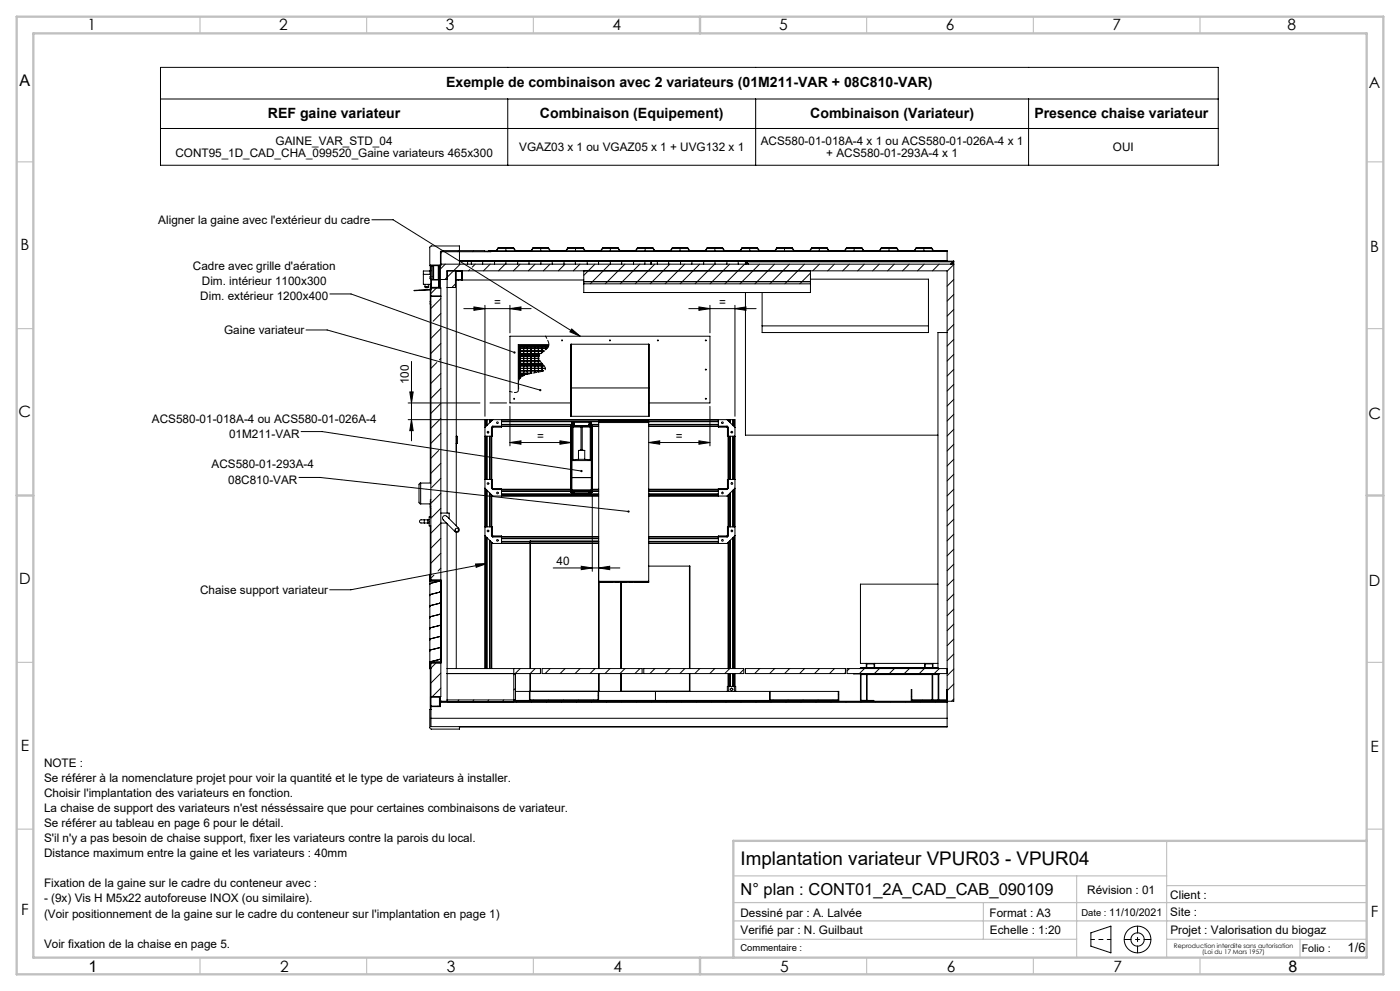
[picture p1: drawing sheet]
<svg xmlns="http://www.w3.org/2000/svg" width="420mm" height="297mm" viewBox="0 0 420 297" stroke-linecap="round" stroke-linejoin="round" font-family="sans-serif">
<g fill="none" stroke="#000" stroke-width=".3">
<path d="M48.1 20.2h317.4v29.3h-317.4zM48.1 29.7h317.4M48.1 38.5h317.4M152.3 29.7v19.8M226.7 29.7v19.8M308.6 29.7v19.8M111.6 65.9h6.3l56.1 34.9M129.1 79.6v1.6M129.3 79.6v94.5M129.3 79.6v4.2M129.8 79.6v4.2M130.1 79.6v4.2"/>
<path d="M131.5 79.6v4.2M131.8 79.6v6.7M132.1 79.3l-3 .1 .1 1.8M132.1 79.2h154M132.3 75.9l-.2 .2M133.6 79.2l-1.5 1.4M137.6 75.1l-.3 .3M137.8 75.1v-1.4l-8.6 .1-.3 .4v5.4h3.3l.2-4.2h14.9v-.1M137.8 78.3h148.3M137.8 78.2h146.3M137.8 75.4v3.8M138.1 79.2l-4.6 4.6"/>
<path d="M140.3 78.3v.9M141.4 78.3v.9M142.1 75.1l-.3 .3M142.6 79.2l-.9 .9M144.8 78.3v.9M146.5 75.3l-.2 .1M146.5 75.2h2.3l.6-.9h4.7l.6 .9h4.6l.6-.9h4.6l.6 .9h4.6l.6-.9h4.7l.6 .9h4.6l.6-.9h4.6l.6 .9h4.6l.6-.9h4.7l.6 .9h4.6l.6-.9h4.6l.6 .9h4.6l.6-.9h4.7l.6 .9h4.6l.6-.9h4.6l.6 .9h4.6l.6-.9h4.7l.6 .9h4.6l.6-.9h4.6l.6 .9h4.6l.6-.9h4.7l.6 .9h4.6l.6-.9h4.6l.6 .9h4.6l.6-.9h4.7l.6 .9 4 .1M146.5 75.2v.1M146.6 75.2h-.1M147 79.2l-2 2M147.3 75.4h136.8M148.4 78.3v.9"/>
<path d="M149.5 74.4h4.5l.6 .9h-5.7zM151.5 79.2l-2 2M151.8 74.4v.9M151.8 78.3v.9M151.9 74.3l-.1 .1M155.3 78.3v.9M155.5 75.2l-.1 .1M156 79.2l-2 2M158.7 78.3v.9M159.9 74.4h4.6l.6 .9h-5.8zM160.5 79.2l-2 2M160.9 74.3l-.1 .1"/>
<path d="M162.2 74.4v.9M162.3 78.3v.9M164.9 74.8l-.1 .1M165 79.2l-2 2M165.7 78.3v.9M169 75.2l-.1 .1M169.2 78.3v.9M169.5 79.2l-2 2M170.4 74.4h4.5l.6 .9h-5.7zM172.6 78.3v.9M172.7 74.4v.9M174 79.2l-2 2"/>
<path d="M174.4 74.3l-.1 .1M176.2 78.3v.9M178 75.2l-.1 .1M178.5 79.2l-3.4 3.3M179.6 78.3v.9M180.8 74.4h4.6l.6 .9h-5.8zM183 79.2l-5.9 5.9M183.1 78.3v.9M183.1 74.4v.9M183.4 74.3l-.1 .1M186.5 78.3v.9M187 75.2l-.1 .1"/>
<path d="M187.5 79.2l-5.9 5.9M190.1 78.3v.9M191.3 74.4h4.5l.6 .9h-5.7zM192 79.2l-5.9 5.9M192.4 74.3l-.1 .1M193.5 78.3v.9M193.6 74.4v.9M195.3 78.3v.9M196.3 74.8l-.1 .1M196.4 79.2l-5.9 5.9M197.2 78.3v.9M198.8 75.2v.1"/>
<path d="M200.4 75.2l-.1 .1M200.6 78.3v.9M200.9 79.2l-5.9 5.9M201.7 74.4h4.6l.6 .9h-5.8zM204 74.4v.9M204.2 78.3v.9M205.4 79.2l-5.9 5.9M205.8 74.3l-.1 .1M207.6 78.3v.9M209.4 75.2l-.1 .1M209.9 79.2l-5.9 5.9M211.1 78.3v.9"/>
<path d="M212.2 74.4h4.5l.6 .9h-5.7zM214.4 79.2l-5.9 5.9M214.5 74.4v.9M214.5 78.3v.9M214.8 74.3l-.1 .1M218.1 78.3v.9M218.4 75.2l-.1 .1M218.9 79.2l-5.9 5.9M221.5 78.3v.9M222.6 74.4h4.6l.6 .9h-5.8zM223.4 79.2l-5.9 5.9M223.6 78.3l.2 .2"/>
<path d="M223.6 78.3v.9M223.8 74.3l-.1 .1M223.8 78.5l.7 .7M223.8 78.5h62.1M223.8 78.5v.7M224.9 74.4v.9M227.7 74.9l-.1 .1M227.9 79.2l-5.9 5.9M231.9 75.2l-.1 .1M232.4 79.2l-5.9 5.9M233.1 74.4h4.5l.6 .9h-5.7zM235.4 74.4v.9"/>
<path d="M236.9 79.2l-5.9 5.9M237.3 74.3l-.1 .1M240.9 75.2l-.1 .1M241.3 79.2l-5.9 5.9M243.5 74.4h4.6l.6 .9h-5.8zM245.8 74.4v.9M245.8 79.2l-2 2M246.2 74.3l-.1 .1M249.8 75.2l-.1 .1M250.3 79.2l-2 2M251 75.2v.1M254 74.4h4.5l.6 .9h-5.7z"/>
<path d="M254.8 79.2l-2 2M255.2 74.3l-.1 .1M256.3 74.4v.9M259 74.9v.1M259.3 79.2l-2 2M263.3 75.2l-.1 .1M263.8 79.2l-2 2M264.4 74.4h4.6l.6 .9h-5.8zM266.7 74.4v.9M268.3 79.2l-2 2M268.7 74.3l-.1 .1M272.3 75.2l-.1 .1"/>
<path d="M272.8 79.2l-2 2M274.9 74.4h4.5l.6 .9h-5.7zM277.2 74.4v.9M277.3 79.2l-2 2M277.7 74.3l-.1 .1M281.3 75.2l-.1 .1M281.8 79.2l-2 2M284.1 75.3l-151.2-.2-.8 .4v10.8M284.1 78.2v.1M284.1 75.3v.1M284.1 75.4v2.8M285.9 78.5l-.7 .7"/>
<path d="M285.9 78.5v.7M286.1 79.3l-2 2M286.1 78.3l-.2 .2M286.1 78.3v131.9h-132M91.8 98.9h6.4l63.9 18M99 88.1h6.3l49 17.5M125.8 86.9l-.1 .2M127.5 86l.3 .2h.5l.2-.2M127.5 86h1M127.5 85.2v.8M128.5 85.2v.8M129 81.2v1h-2"/>
<path d="M129.1 85.2v1.6M129.1 86.9v3.4M129.1 91.1v53.7M129.2 90.2l-.2 .9 .3 .1M129.2 86.9h.1M129.2 86.9l.1 3.6M129.2 85.2v1.6M129.2 91.2v53.6M129.3 82.9h-.3v.6h.3M129.3 86.3h3v122.5h-3.1M129.3 83.8h2.5v2.5M129.3 86.8l-5 .2 4.9-.1"/>
<path d="M129.3 88.8h3M129.3 81.2h-2.3v4h2.3M129.4 83.9h2.2v2.2h-2.2zM130.1 82.7l-.3 .2M131.1 86.1l-1.8 1.9M131.8 85.5l-.2 .1M132.1 83.8h2M132.3 89.5l-3 3M132.3 94l-2.3 2.3M132.3 98.5l-3 3M136.6 81.2v5h-2.5M136.6 83.9h38.5"/>
<path d="M136.6 81.3h1.9v2.5h-1.9M136.6 85.1l-1 1.1M136.9 81.3v2.5M136.9 83.9v73.7M138.6 81.2v2.7M139.1 92.5h20.2M140.9 80.8l-.3 .4M142.2 92l3.3 .5-3.3 .5zM145.5 91.5v33.3M153 91.5v8.3M153 92.5l3.3-.5v1zM171.5 98.6l2.5 2.2-3-1.3z"/>
<path d="M175.1 81.2v6.5h68v-6.5M175.1 84.4h68M175.1 85.1h68M206.6 92.5h20.2M209.7 92l3.3 .5-3.3 .5zM213 91.5v8.3M220.5 92.5l3.3-.5v1zM220.5 91.5v33.3M223.6 87.7v42.7h57.8M228.6 97.7h49.9M243.1 81.9l-3.2 3.2M243.1 83.7h35.4v16h-49.9v-12"/>
<path d="M284.1 99.7h-2.7v100.7M286.1 88.3l-2 2M286.1 92.7l-2 2M286.1 83.8l-2 2M286.1 97.2l-2 2M122.9 117.5h1.1l-.6 3.3zM123.4 108.3v23.8M131 108.7l-1.7 1.7M132.3 102.9l-3 3M132.3 111.9l-3 3M132.3 107.4l-.5 .4M132.3 116.4l-3 3"/>
<path d="M155.8 112.6h1.1M155.8 112.6h1.2M155.8 113.4h.1M155.8 113.3h.2M155.8 107.4h5.9M155.8 107.4h5.8M155.8 108.9h6.8M155.8 109.6l7.4 .1M155.8 110.4h7.8M155.8 111.1h7.3M155.8 108.2h6.2M155.8 106.7h5.9"/>
<path d="M155.8 106.7h6M155.8 111.9h3.6M155.8 111.9h3.7M155.8 106h6.5M155.8 105.9h6.6M155.8 105.2h7.4M155.8 105.2h7.5M155.8 104.4h8.3M155.8 103.7h8.8M155.8 103.6v10M155.8 112.2h2.2M155.8 112h3.3"/>
<path d="M155.8 109.4h7.2M155.8 109.2h7M155.8 106.4h6.1M155.8 103.6h8.8M155.8 103.9h8.7M155.8 112.4h1.6M155.8 106.9h5.9M155.8 104.1h8.6M156 112.6h.1M156 111.9h.1M156 105.9h.1M156 103.6v9.7"/>
<path d="M156 113.3h.1M156 111.1h.1M156 110.4h.1M156 107.4h.1M156 109.7h.1M156 104.5h.1M156 103.7h.1M156 106.7h.1M156 108.2h.1M156 108.9h.1M156 105.2h.1M157.1 106.7h.1"/>
<path d="M157.1 110.4h.1M157.1 111.1h.1M157.1 111.9h.1M157.1 108.9h.1M157.1 107.4h.1M157.1 105.9h.1M157.1 105.2h.1M157.1 103.7h.1M157.1 103.6v9M157.1 108.2h.1M157.1 109.7h.1M157.1 105.9v.1"/>
<path d="M157.1 104.5h.1M157.1 106h.1M157.1 103.6v8.9M158.2 111.9h.1M158.2 105.2h.1M158.2 105.9h.1M158.2 103.7h.1M158.2 103.6v8.6M158.2 109.7h.1M158.2 108.9h.1M158.2 111.1h.1M158.2 110.4h.1"/>
<path d="M158.2 108.2h.1M158.2 106.7h.1M158.2 107.4h.1M158.2 104.5h.1M158.2 105.9v.1M158.2 109.6v.1M158.2 104.4v.1M159.3 111.9h.1M159.3 103.7h.1M159.3 103.6v8.3M159.3 106.7h.1M159.3 105.9h.1"/>
<path d="M159.3 107.4h.1M159.3 108.2h.1M159.3 108.9h.1M159.3 109.7h.1M159.3 110.4h.1M159.3 111.1h.1M159.3 104.5h.1M159.3 105.2h.1M160.4 106.7h.1M160.4 109.6v.1M160.4 110.4h.1M160.4 107.4h.1"/>
<path d="M160.4 105.9h.1M160.4 105.2h.1M160.4 104.4v.1M160.4 103.7h.1M160.4 103.6v8.1M160.4 105.9v.1M160.4 111.1v.1M160.4 108.9h.1M160.4 108.2h.1M160.4 104.5h.1M160.4 109.6h.1M160.4 111.1h.1"/>
<path d="M161.5 107.4h.1M161.5 106h.1M161.5 105.9h.1M161.5 105.2h.1M161.5 103.7h.1M161.5 103.6v7.9M161.5 108.9h.1M161.5 109.7h.1M161.5 110.4h.1M161.5 111.1h.1M161.5 108.2h.1M161.5 106.7h.1"/>
<path d="M161.5 104.5h.1M161.5 105.9v.1M161.5 109.6v.1M162.6 105.2h.1M162.6 104.5h.1M162.6 103.7h.1M162.6 103.6v2.1M162.6 108.9v2.4M162.6 109.7h.1M162.6 108.9h.1M162.6 110.4h.1M162.6 111.1h.1"/>
<path d="M162.6 109.6v.1M162.6 109v2.3M163.7 103.7h.1M163.7 103.6v1.2M163.7 104.5h.1M164.6 103.6h-8.8v10M164.7 103.3h-9.2v13.8M171.3 116.3v-13.1h23.4v13.1M171.3 116.3h23.4M171.3 116.3v8.5h23.4v-8.5M171.4 103.2v21.6M194.6 103.2v21.6"/>
<path d="M286.1 101.7l-2 2M286.1 106.2l-2 2M286.1 115.2l-2 2M286.1 119.7l-2 2M286.1 110.7l-2 2M90.3 129.3h6.4l77.7 11.9M122.4 120.8h21.6M123.4 125.8l.6 3.3h-1.1zM131.6 135l-2.3 2.4M132.3 120.9l-3 3M132.3 125.4l-3 3M132.3 138.9l-3 3"/>
<path d="M132.3 129.9l-3 3M136.9 130.7h.1M136.9 135.2h.1M136.9 133h.1M136.9 130.8h.3v2.1h-.3M145.6 128l-.1-2.2v74.6M145.6 130.7v13M146 125.8h.1M146 125.8h-23.6M146 125.8v1.8M146 130.7v13M146.1 125.8h.8"/>
<path d="M146.1 125.8v1.7M146.1 130.7v13M146.9 125.8h.1M146.9 125.8v.9M146.9 130.7v13M147 120.8h5M147 125.8h.4M147 125.8v.8M147 130.7v13M147.4 128.1h.1M147.4 125.8h.1M147.4 125.8v.4"/>
<path d="M147.4 128.1v18.2M147.5 125.8v.1M147.5 125.8h70.9M147.5 128.1h.2M147.5 125.9v.2M147.5 128v.1M147.5 130.7v13M147.5 125.9h.2M147.7 128.1v2.6h-2.2M147.7 127.8h.1M147.8 127.7v.1M147.8 128l-.1 .1"/>
<path d="M147.8 127.8v.2M147.8 127.7h23.5M147.8 125.8l-2.3 2.3M150.5 125.8v2.2h-2.7M150.5 127.8h20.8M150.5 126.3h65M150.5 126.4h29.1M150.5 127.2h21M150.5 125.9h65M150.5 127.3h21M153 132.6l3.3-.5v1zM153 121.8v11.8"/>
<path d="M153 132.6h18.3M168 132.1l3.3 .5-3.3 .5zM171.3 120.8h-18.3v-20h60v20h-18.3M171.3 127.7h.1M171.3 127.7v19.8M171.3 127.7h6.4M171.3 127.7l.1 .1M171.4 127.8l.2 .2M171.4 127.8h6.2M171.4 127.8v19.7M171.5 127.7v-1.2h5.9v1.2M171.5 127.5h.1"/>
<path d="M171.6 138h5.8M171.6 138v8.8M171.6 128h.3M171.6 137.8v.2M171.6 137.8h.3M171.6 128v9.8M171.6 126.5v1.2M171.7 127.3h.6M171.7 127.2h.6M171.9 128v9.8M171.9 128h2.4M171.9 126.7h.2l.1 .4a.32 .32 0 0 1 .1 .5 .32 .32 0 0 1-.5 0 .32 .32 0 0 1 .1-.5z"/>
<path d="M173.5 135h1.9M173.5 135v2.7M173.5 137.7l-1.6 .1M173.5 137.7h1.9M174.3 134.8l-.8 .2M174.3 134.8h.4M174.3 128v6.8M174.7 134.8l.7 .2M174.7 128v6.8M175.4 137.7l1.7 .1M175.4 135v2.7M176.6 127.3h.6"/>
<path d="M176.6 127.2h.6M176.8 126.7h.2l.1 .4a.32 .32 0 0 1 .1 .5 .32 .32 0 0 1-.5 0 .32 .32 0 0 1 .1-.5zM177.1 128v9.8M177.1 137.8h.3M177.3 126.5v1.2M177.3 127.5h.1M177.4 128h-3.1M177.4 137.8v.2M177.4 128v9.8M177.4 138v8.8M177.4 127.2h2.2M177.4 127.3h2.2"/>
<path d="M177.6 127.8l-.2 .2M177.6 127.8v19.7M177.7 127.7l-.1 .1M177.7 127.7v19.8M177.7 127.8h1.9M177.7 127.7h.1M177.7 127.7h1.9M179.6 126.6h15M194.6 132.6h18.4M194.6 132.6l3.3-.5v1zM194.6 127.8h20.9M194.6 127.7h23.5"/>
<path d="M194.6 126.4h20.9M194.6 127.2h20.9M194.6 127.3h20.9M209.7 132.1l3.3 .5-3.3 .5zM213 121.8v11.8M215.5 125.8v2.2h2.6M218.1 128l.1 .1M218.1 127.7v.1M218.1 127.8h.1M218.1 125.8l2.4 2.3M218.1 127.8v.2M218.2 128.1v2.6h2.3"/>
<path d="M218.2 128.1h.2M218.2 125.9h.2M218.4 128.1h.1M218.4 125.8h.1M218.4 125.8v.1M218.4 125.9v.2M218.4 128v.1M218.4 130.7v13M218.5 125.8h.5M218.5 125.8v.4M218.5 128.1v18.2M219 125.8h.1"/>
<path d="M219 125.8v.8M219 130.7v13M219.1 125.8h.8M219.1 125.8v.9M219.1 130.7v13M219.9 125.8h.1M219.9 125.8v1.7M219.9 130.7v13M220 125.8h.4M220 125.8v1.8M220 130.7v13M220.4 125.8l.1 74.6"/>
<path d="M220.4 125.8v2.2M220.4 130.7v13M286.1 128.7l-2 2M286.1 133.2l-2 2M286.1 124.2l-2 2M286.1 137.6l-2 2M89.7 143.1h6.3l92.6 10.2M126.2 144.8l-.5 .5v5.3l.5 .4M126.2 151h2.9M126.2 144.8v6.2M126.2 144.8h3.1M127.3 155.8h-.4a.62 .62 0 0 0-.9 0 .62 .62 0 0 0 0 .9 .62 .62 0 0 0 .9 0h.4"/>
<path d="M127.3 155.8v.9M127.3 155.8h1.5M127.3 156.7h1.5M128.3 155.8v.9M129.1 157.6v14.5M129.1 151.8h.2M129.1 150.3h.2M129.1 152.3h.2M129.2 152.3v2.6M129.2 157.6v14.5M129.3 154.9h-.1M129.3 154.9h-.5v2.7h.5"/>
<path d="M129.3 149.8h-.2v5.1M132.3 147.8l-3 3M132.3 152.3l-3 3M132.3 143.4l-2.8 2.7M132.3 156.8l-3 3M132.3 156.8h1.6M132.3 153.8h2.5v1.7M133 154.7l.4-.2 .5 .2 3.7 3.6a.75 .75 0 0 1 0 1 .75 .75 0 0 1-1.1 0l-3.6-3.6-.1-.6zM134.1 153.8v-72.6h150v129.1M134.1 157v53.3M136.9 159.5v40.9M145.5 143.7h2.2v2.6"/>
<path d="M145.5 157.9h2.2v2.6M145.5 146.3l2.3 2.4M145.6 146.4v11.5M146 146.8v11.1M146.1 146.9v11M146.9 147.7v10.2M147 147.8v10.1M147.4 146.3h.1M147.4 148.3v12.2M147.5 148.6v.1M147.5 148.7h32.1M147.5 146.3h.2"/>
<path d="M147.5 146.3v.1M147.5 148.4v.2M147.5 148.7v9.2M147.5 148.6h.2M147.7 146.3l.1 .1M147.7 146.6h.1M147.8 146.6v.1M147.8 146.4h2.7v2.3M147.8 146.7h23.5M147.8 146.4v.2M150.5 148h29.1M150.5 146.6h20.8"/>
<path d="M150.5 147.2h20.8M150.5 148.1h29.1M150.5 148.6h29.1M150.5 147.1h20.8M171.3 147.5h6.4M171.3 147.5h.1M171.4 147.5h-.1M171.5 147.5v.5M171.6 147.1v.2M171.6 147.3l-.2 .2M171.6 147.1h5.8M171.6 147.3h5.8"/>
<path d="M171.6 143.1h5.8M171.6 146.8v.3M171.6 146.8h5.8M171.6 143.1h.1M171.6 147.5v.5M171.8 148l.2-.5 .3 .5M176.7 148l.2-.5 .3 .5M177.3 147.5v.5M177.4 143.1h.1M177.4 146.8v.3M177.4 147.1v.2M177.4 147.3l.2 .2"/>
<path d="M177.4 147.5v.5M177.6 147.5h.1M177.7 147.5h.1M177.7 148.5v22.7M177.7 146.7h1.9M177.7 146.6h1.9M177.7 147.2h1.9M177.7 147.1h1.9M194.6 148h20.9M194.6 146.7h23.5M194.6 148.7h23.8M194.6 146.6h20.9"/>
<path d="M194.6 147.2h20.9M194.6 148.1h20.9M194.6 148.6h20.9M194.6 147.1h20.9M218.1 146.6v.1M218.1 146.4h-2.6v2.3M218.1 146.4v.2M218.1 146.6h.1M218.2 146.3l-.1 .1M218.2 146.3h.2M218.2 148.6h.2M218.4 146.3h.1"/>
<path d="M218.4 148.6v.1M218.4 146.3v.1M218.4 148.4v.2M218.4 148.7v9.2M218.5 148.3v12.2M219 147.8v10.1M219.1 147.7v10.2M219.9 146.9v11M220 146.8v11.1M220.4 146.4v11.5M220.5 157.9h-2.3v2.6M220.5 143.7h-2.3v2.6"/>
<path d="M220.5 146.3l-2.4 2.4M286.1 142.1l-2 2M286.1 146.6l-2 2M286.1 155.6l-2 2M286.1 151.1l-2 2M128.9 178.5h.1M128.9 175.2h.1M129 174.1h3.3M129 173.5v.1M129.3 172.2h-.3v1.9h3.3v24.4l-3.3-.1M129.3 172.1h-.3v28.3h.3M129.3 173.8h3"/>
<path d="M130.2 172.4l-.9 .9M131.9 174.1h.1M131.9 177.4v.1M131.9 177.4h.1M131.9 177.5l-3 .7 3-.7M131.9 174.1l-3 .8 3-.7M131.9 174.1v.1M132.3 161.3l-3 3M132.3 165.8l-3 3M132.3 170.3l-.9 .8M142.7 169l3.3-.1-3.1 1.1zM145.5 160.5l2.3 2.4"/>
<path d="M145.6 160.6v39.8M146 161v39.4M146 168.9l-40.8 7.9h-6.3M146.1 161.1v39.3M146.9 161.9v38.5M147 162v38.4M147.4 160.5h.1M147.4 162.5v37.9M147.4 160.5l.2 .2M147.5 160.5l.1 .2M147.5 162.8v.1M147.5 162.9h11.5"/>
<path d="M147.5 160.5h.2M147.5 160.5v.1M147.5 162.6v.2M147.5 162.9v37.5M147.5 162.8h.2M147.7 160.5l.1 .1M147.7 160.8h.1M147.8 160.8v.1M147.8 160.6h2.7v2.3M147.8 160.6v.2M147.8 160.9h31.8M150.5 160.8h29.1"/>
<path d="M150.5 161.4h29.1M150.5 162.2h8.5M150.5 161.3h29.1M150.5 162.3h8.5M150.5 162.8h8.5M159.1 162.9h20.5M159.1 162.2h20.5M159.1 162.2v38.2M159.1 162.3h20.5M159.1 162.8h20.5M166 170.2h20M174.4 169.7l3.3 .5-3.3 .5z"/>
<path d="M179.6 162.2v38.2M179.6 170.2l3.3-.5v1zM179.6 162.2h-20.6v38.2M179.6 174.2h15M179.7 174.5v25.9M180.9 174.4l2.8 .1M180.9 174.4l-1.3 .1v-48.3h15v48.3l-1.3-.1M183.7 174.4h-2.8M183.7 174.4v.1M183.7 174.4l1 .1h-1M184.7 174.4h.6M186.2 174.5v25.9"/>
<path d="M186.3 174.5h1.6M186.3 174.4h1.6M186.3 174.4h-1l1 .1M186.3 174.4v.1M186.4 174.5v25.9M187.9 174.4v.1M187.9 174.4l1 .1h-1M188.9 174.4h.6M190.5 174.4h2.8M190.5 174.4h-1l1 .1M190.5 174.4v.1M193.3 174.4l-2.8 .1"/>
<path d="M194.6 160.9h23.5M194.6 162.9h23.8M194.6 160.8h20.9M194.6 161.4h20.9M194.6 162.2h20.9M194.6 169.7h12.4v30.7M194.6 161.3h20.9M194.6 162.3h20.9M194.6 162.8h20.9M206.8 169.7v30.7M218.1 160.8v.1M218.1 160.6h-2.6v2.3"/>
<path d="M218.1 160.6v.2M218.1 160.8h.1M218.2 160.5l-.1 .1M218.2 160.5h.2M218.2 162.8h.2M218.3 160.8h-.2M218.3 160.8l-.2 .1M218.4 160.5v.2M218.4 160.5h.1M218.4 162.8v.1M218.4 160.5v.1M218.4 162.6v.2"/>
<path d="M218.4 162.9v37.5M218.5 162.5v37.9M218.5 160.5l-.1 .2M219 162l-.1 38.4-1.5 1.5M219.1 161.9v38.5M219.9 161.1v39.3M220 161v39.4M220.4 160.6v39.8M220.5 160.5l-2.4 2.4M281.4 175.1h-23.3v23.7h23.3M286.1 160.1l-2 2M286.1 164.6l-2 2"/>
<path d="M286.1 169.1l-2 2M286.1 173.6l-2 2M286.1 178.1l-2 2M128.9 195.1h.1M128.9 181.5l3-.7-3 .7M128.9 191.8h.1M128.9 198.7h.1M128.9 188.5h.1M128.9 185.2h.1M128.9 181.8h.1M128.9 191.6h.1M129 198.8h.1"/>
<path d="M129 199h.1M129 198.9h.1M129 198.5v1.9M129 191.5h.1M129.3 198.5v10.3M129.3 198.8h3M130.4 181.2h-.1M130.6 194.4h.1M130.7 198.8l-1.4 1.4M131.1 198.4l-.1 .1M131.9 197.6h.1M131.9 184.1h.1"/>
<path d="M131.9 190.8l-3 .7M131.9 194.1l-3 .7M131.9 187.4h.1M131.9 187.4l-3 .8 3-.7M131.9 184.1l-3 .8 3-.8M131.9 187.4v.1M131.9 197.6l-3 .8M259.9 198.8v1.3M262.4 198.8v1.3M277.4 198.8v1.3M279.9 198.8v1.3M286.1 182.6l-2 2"/>
<path d="M286.1 187l-2 2M286.1 191.5l-2 2M286.1 196l-2 2M129.2 208.8l-.1-8.4v12.2M129.2 211.8v.8M129.2 208.8v2.9l2.9 .1M129.3 209.2l-.2 .1M129.3 212.6h-.4v5.4l.5 .5h8.4l.1-.7h146.2M129.3 211.8v6h154.8M129.3 215.3h154.8M131.3 211.6l-.1 .2M131.8 208.9v2.7"/>
<path d="M131.9 208.9v2.7M131.9 208.9l-2.6 .1v2.6h2.6M132 208.8l.1 .1M132.1 208.8l-.1 3M132.1 210.2h2M132.1 210.8l-.1 .2M132.3 206.2l-2.7 2.7M132.3 201.7l-3 3M132.3 210.3h.1M132.7 210.3l-.2 .2M134.1 200.4h28v1.5h-28M137.7 209.8l-.7 .7"/>
<path d="M142.2 209.8l-.7 .7M146.7 209.8l-.7 .7M151.2 209.8l-.7 .7M154.1 209.9h42.5M154.1 200.4v9.9M154.6 206.3l-.5 .5M154.6 207.2h42M154.6 201.9v7.9h-20.5M155.1 210.3l-.2 .2M156.1 200.4l-2 1.9M158.8 207.2v2.7M159 201.9v7.9h20.4v-2.6"/>
<path d="M159.1 201.9v5.3M159.6 210.3l-.2 .2M160.1 209.8l-.1 .1M160.6 200.4l-1.5 1.5M162.6 200.4h30v1.5h-30zM164.1 210.3l-.2 .2M164.6 209.8l-.1 .1M165 200.4l-1.5 1.5M168.6 210.3l-.2 .2M169.1 209.8l-.1 .1M169.5 200.4l-1.5 1.5M173.1 210.3l-.2 .2"/>
<path d="M173.6 209.8l-.1 .1M174 200.4l-1.5 1.5M177.6 210.3l-.2 .2M178.1 209.8l-.2 .1M178.5 200.4l-1.5 1.5M179.6 201.9v8M179.6 208.3l-.2 .1M179.7 201.9v5.3h-20.7M182.1 210.3l-.2 .2M183 200.4l-1.5 1.5M186.2 201.9v5.3h20.8v-5.3M186.4 201.9v5.3"/>
<path d="M186.6 210.3l-.2 .2M187.5 200.4l-1.5 1.5M191.1 210.3l-.2 .2M192 200.4l-1.5 1.5M193.1 200.4h30v1.5h-30zM195.6 210.3l-.2 .2M196.5 200.4l-1.5 1.5M196.6 207.2h34.3M196.6 209.9h34.3M196.6 207.2v2.7M200 210.3l-.2 .2M201 200.4l-1.5 1.5"/>
<path d="M204.5 210.3l-.2 .2M205.5 200.4l-1.5 1.5M206.8 201.9v5.3M209 210.3l-.2 .2M209.9 200.4l-1.5 1.5M213.5 210.3l-.2 .2M214.4 200.4l-1.5 1.5M216.5 210.1l-.5 .1M216.5 210.1h1.5M216.5 210.1v.1M218 210.3l-.2 .2M218 210.1v.1"/>
<path d="M218.2 209.9l-.2 .2M218.3 210.2l.1-.3v.3M218.4 201.9v3.8M218.5 201.9v3.8M218.5 209.9v.3M218.6 205.7h-.4v1.5M218.6 205.7h1.7M218.6 205.7v1.5M219 201.9v3.8M219 209.9v.3M219.1 201.9v3.8M219.1 209.9v.3"/>
<path d="M219.4 206.3l.4 .3-.3 .4-.4-.4zM219.9 201.9v3.8M219.9 209.9v.3M220 201.9v3.8M220 209.9v.3M220.3 205.7h.4v1.5M220.3 205.7v1.5M220.4 201.9v3.8M220.4 209.9v.3M220.5 210.2v-.3l.1 .3M220.5 201.9v3.8M220.7 209.9l.2 .2"/>
<path d="M220.9 210.1h1.5M220.9 210.1v.1M222.4 210.1l.5 .1M222.4 210.1v.1M222.5 210.3l-.2 .2M223.1 200.6l-1.2 1.3M223.6 200.4h30v1.5h-30zM227 210.3l-.2 .2M227.9 200.4l-1.5 1.5M230.9 207.2h.1M230.9 207.2v2.7M231 207.2h20.5"/>
<path d="M231 207.2v2.6h20.5v-2.6M231.5 210.3l-.2 .2M232 209.8l-.2 .1M232.4 200.4l-1.5 1.5M236 210.3l-.2 .2M236.5 209.8l-.2 .1M236.9 200.4l-1.5 1.5M240.5 210.3l-.2 .2M241 209.8l-.2 .1M241.4 200.4l-1.5 1.5M244.9 210.3l-.2 .2M245.4 209.8l-.1 .1"/>
<path d="M245.9 200.4l-1.5 1.5M249.4 210.3l-.2 .2M249.9 209.8l-.1 .1M250.4 200.4l-1.5 1.5M251.5 207.2h.1v2.7h-20.7M251.6 208.1l-.1 .1M253.6 201.6l-.3 .3M253.9 210.3l-.2 .2M254.8 200.4l-.7 .7M256.2 201.9l25.4 .1M258.1 202l.2 .2M258.1 201.9v.1"/>
<path d="M258.1 209.9h4v.3M258.1 200.3v.1M258.1 202h.1M258.1 200.3h23.3M258.1 200.3h.1M258.3 202.2h-.2v8M258.3 202.2v7.7M258.3 202.2h1.7M258.4 210.3l-.2 .2M259.3 200.4l-1.5 1.5M260 202.2h.1M260 202.2v7.7"/>
<path d="M260 200.1v-1.1h2.2v1.1M260.1 202.2h19.5M260.1 202.2v7.7M262.9 210.3l-.2 .2M263.8 200.4l-1.5 1.5M267.4 210.3l-.2 .2M268.3 200.4l-1.5 1.5M271.9 210.3l-.2 .2M272.8 200.4l-1.5 1.5M273.5 208.6l-.1 .2M276.4 210.3l-.2 .2M276.9 209.8l-.2 .1"/>
<path d="M277.3 200.4l-1.5 1.5M277.5 200.1v-1.1h2.2v1.1M277.6 209.9v.3M279.6 202.2h.2M279.6 202.2v7.6M279.8 202.2h1.7M279.8 202.2v7.6M280.9 210.3l-.2 .2M281.4 209.8l-.2 .1M281.4 200.1h-23.3l23.3 .1M281.5 202.2h.1v7.6M281.5 202.2v7.6"/>
<path d="M281.6 202l-.1 .2M281.6 201.9v.1M281.6 202h.1M281.6 209.9v.3M281.8 200.4l-1.5 1.5M284.1 210.3v7.5M284.1 206.7h-.1v3.1h-10.5l-.1-3.1v3.2h10.7M284.1 210.3h-152v.2h152M284.1 200.4h-30v1.5h30M286.1 200.5l-2 2M286.1 205l-2.1 2.2M286.1 209.5l-.6 .7"/>
<path d="M327.3 279.6l6-2v8l-6-2z"/>
<circle cx="154.2" cy="119.5" r=".14"/>
<circle cx="168.6" cy="102" r=".14"/>
<circle cx="183" cy="102" r=".14"/>
<circle cx="197.4" cy="102" r=".14"/>
<circle cx="211.7" cy="102" r=".14"/>
<circle cx="211.7" cy="119.5" r=".14"/>
<circle cx="211.7" cy="110.8" r=".14"/>
<circle cx="146.4" cy="129.5" r=".25"/>
<circle cx="149.2" cy="126.7" r=".25"/>
<circle cx="216.7" cy="126.7" r=".25"/>
<circle cx="219.6" cy="129.5" r=".25"/>
<circle cx="137" cy="158.8" r=".5"/>
<circle cx="146.4" cy="159.1" r=".25"/>
<circle cx="146.4" cy="144.9" r=".25"/>
<circle cx="149.2" cy="147.7" r=".25"/>
<circle cx="216.7" cy="147.7" r=".25"/>
<circle cx="219.6" cy="144.9" r=".25"/>
<circle cx="219.6" cy="159.1" r=".25"/>
<circle cx="132.3" cy="178.3" r=".02"/>
<circle cx="132.3" cy="179.3" r=".02"/>
<circle cx="132.3" cy="176.3" r=".02"/>
<circle cx="132.3" cy="174.3" r=".03"/>
<circle cx="132.3" cy="175.3" r=".03"/>
<circle cx="132.3" cy="177.3" r=".03"/>
<circle cx="149.2" cy="161.9" r=".25"/>
<circle cx="216.7" cy="161.9" r=".25"/>
<circle cx="132.3" cy="193.3" r=".02"/>
<circle cx="132.3" cy="187.3" r=".02"/>
<circle cx="132.3" cy="198.3" r=".02"/>
<circle cx="132.3" cy="190.3" r=".02"/>
<circle cx="132.3" cy="195.3" r=".02"/>
<circle cx="132.3" cy="196.3" r=".02"/>
<circle cx="132.3" cy="184.3" r=".02"/>
<circle cx="132.3" cy="181.3" r=".02"/>
<circle cx="132.3" cy="185.3" r=".03"/>
<circle cx="132.3" cy="182.3" r=".03"/>
<circle cx="132.3" cy="188.3" r=".03"/>
<circle cx="132.3" cy="194.3" r=".03"/>
<circle cx="132.3" cy="191.3" r=".03"/>
<circle cx="132.3" cy="197.3" r=".03"/>
<circle cx="132.3" cy="192.3" r=".03"/>
<circle cx="132.3" cy="180.3" r=".03"/>
<circle cx="132.3" cy="189.3" r=".03"/>
<circle cx="132.3" cy="186.3" r=".03"/>
<circle cx="132.3" cy="183.3" r=".03"/>
<circle cx="341.3" cy="281.6" r="4"/>
<circle cx="341.3" cy="281.6" r="2"/>
</g>
<path d="M341.3 277.6v8M345.3 281.6h-8" fill="none" stroke="#000" stroke-width=".3" stroke-dasharray="30.5 1.3 1.3 1.3" stroke-dashoffset="28.4"/>
<path d="M327.3 281.6h6" fill="none" stroke="#000" stroke-width=".3" stroke-dasharray="30.5 1.3 1.3 1.3" stroke-dashoffset="29.4"/>
<g fill="none" stroke="#c0c0c0" stroke-width=".35">
<path d="M60 5v5M110 5v5M160 5v5M260 5v5M310 5v5M360 5v5M5 48.5h5M410 48.5h5M5 98.5h5M410 98.5h5M5 198.5h5M410 198.5h5"/>
<path d="M5 248.5h5M350 252v35M410 248.5h5M220 262.5h130M220 276h190M220 270.5h190M295 270.5v11M323 262.5v24.5M350 265.4h60M60 287v5M110 287v5M160 287v5"/>
<path d="M220 281.5h103M260 287v5M310 287v5M350 281.5h60M360 287v5M390 281.5v5.5"/>
</g>
<path d="M5 5h410v287h-410zM10 10h400v277h-400zM210 5v5M5 148.5h5M410 148.5h5M410 252h-190v35M210 287v5" fill="none" stroke="#c0c0c0" stroke-width=".7"/>
<g fill="#000">
<path d="M220.5 92.5l3.3-.5v1zM209.7 92l3.3 .5-3.3 .5z"/>
<path d="M161.9 116.7l-.1 .4 .5 .1 .1-.2-.3-.1 .3 .1v-.2zM142.7 169l3.3-.1-3.1 1.1zM171.5 98.6l2.5 2.2-3-1.3zM154.1 105.4v.5h.5l.1-.1-.4-.2 .4 .2-.1-.4zM174.2 140.9l.1 .6 .4-.1 .1-.2h-.4h.4l-.1-.3zM188.3 153.1v.4h.5l.1-.2h-.3h.3l-.1-.3z"/>
<path d="M123.4 125.8l.6 3.3h-1.1zM122.9 117.5h1.1l-.6 3.3z"/>
<path d="M168 132.1l3.3 .5-3.3 .5zM153 132.6l3.3-.5v1z"/>
<path d="M194.6 132.6l3.3-.5v1zM209.7 132.1l3.3 .5-3.3 .5zM174.4 169.7l3.3 .5-3.3 .5zM179.6 170.2l3.3-.5v1zM142.2 92l3.3 .5-3.3 .5zM153 92.5l3.3-.5v1z"/>
</g>
<path d="M153 117.3a1.79 1.79 0 0 0 2.5-.3l.1-.7a3.1 3.1 0 0 1 2.9-4.2l3.2-.6a1.88 1.88 0 0 0 1.9-1.1l-.9-1.4a1.9 1.9 0 0 1-.6-2.8l.9-.8a2.37 2.37 0 0 0 1.4-3.1l-.7-1.5" fill="none" stroke="#000" stroke-width=".3" stroke-dasharray="1.3 .6" stroke-dashoffset=".5"/>
<text font-size="5.6" x="222.2" y="259.1">Implantation variateur VPUR03 - VPUR04</text>
<text font-size="4.9" x="222.2" y="268.4">N° plan : CONT01_2A_CAD_CAB_090109</text>
<g font-size="4.8">
<text x="5.9" y="25.7">A</text>
<text x="26.5" y="291.3">1</text>
<text x="386.5" y="291.3">8</text>
</g>
<g font-size="4.7">
<text x="26.3" y="9.1">1</text>
<text x="83.8" y="9.1">2</text>
<text x="133.8" y="9.1">3</text>
<text x="183.8" y="9.1">4</text>
<text x="233.8" y="9.1">5</text>
<text x="283.8" y="9.1">6</text>
<text x="333.8" y="9.1">7</text>
<text x="386.3" y="9.1">8</text>
<text x="410.7" y="26.2">A</text>
<text x="6.1" y="75">B</text>
<text x="411.1" y="75.5">B</text>
<text x="5.6" y="125.1">C</text>
<text x="410.5" y="125.5">C</text>
<text x="5.7" y="175">D</text>
<text x="410.7" y="175.5">D</text>
<text x="6.2" y="225">E</text>
<text x="411.2" y="225.5">E</text>
<text x="6.3" y="274.3">F</text>
<text x="411.3" y="274.7">F</text>
<text x="84.1" y="291.4">2</text>
<text x="134.1" y="291.4">3</text>
<text x="184.1" y="291.4">4</text>
<text x="234.1" y="291.4">5</text>
<text x="284.1" y="291.4">6</text>
<text x="334.1" y="291.4">7</text>
</g>
<g font-size="4.2">
<text x="133.8" y="26.1">Exemple de combinaison avec 2 variateurs (01M211-VAR + 08C810-VAR)</text>
<text x="80.4" y="35.3">REF gaine variateur</text>
<text x="162" y="35.3">Combinaison (Equipement)</text>
<text x="243.1" y="35.3">Combinaison (Variateur)</text>
<text x="310.3" y="35.3">Presence chaise variateur</text>
</g>
<text font-size="3.9" x="404.3" y="285.3">1/6</text>
<g font-size="3.5">
<text x="52.6" y="47.1">CONT95_1D_CAD_CHA_099520_Gaine variateurs 465x300</text>
<text x="82.7" y="43.6">GAINE_VAR_STD_04</text>
<text x="155.8" y="45.3">VGAZ03 x 1 ou VGAZ05 x 1 + UVG132 x 1</text>
<text x="228.2" y="43.6">ACS580-01-018A-4 x 1 ou ACS580-01-026A-4 x 1</text>
<text x="247.9" y="47.1">+ ACS580-01-293A-4 x 1</text>
<text x="333.9" y="45.3">OUI</text>
<text x="47.5" y="67.2">Aligner la gaine avec l'extérieur du cadre</text>
<text x="57.9" y="80.8">Cadre avec grille d'aération</text>
<text x="60.1" y="89.9">Dim. extérieur 1200x400</text>
<text x="60.6" y="85.4">Dim. intérieur 1100x300</text>
<text x="148.2" y="91.7">=</text>
<text x="215.7" y="91.7">=</text>
<text x="67.2" y="100.2">Gaine variateur</text>
<text x="122.7" y="115.2" transform="rotate(-90 122.7 115.2)">100</text>
<text x="45.6" y="126.6">ACS580-01-018A-4 ou ACS580-01-026A-4</text>
<text x="68.7" y="131.2">01M211-VAR</text>
<text x="161.1" y="131.8">=</text>
<text x="202.8" y="131.8">=</text>
<text x="63.5" y="140.4">ACS580-01-293A-4</text>
<text x="68.5" y="144.9">08C810-VAR</text>
<text x="166.9" y="169.4">40</text>
<text x="60" y="178.1">Chaise support variateur</text>
<text x="13.2" y="229.7">NOTE :</text>
<text x="13.2" y="234.3">Se référer à la nomenclature projet pour voir la quantité et le type de variateurs à installer.</text>
<text x="13.2" y="238.8">Choisir l'implantation des variateurs en fonction.</text>
<text x="13.2" y="243.3">La chaise de support des variateurs n'est nésséssaire que pour certaines combinaisons de variateur.</text>
<text x="13.2" y="247.8">Se référer au tableau en page 6 pour le détail.</text>
<text x="13.2" y="252.4">S'il n'y a pas besoin de chaise support, fixer les variateurs contre la parois du local.</text>
<text x="13.2" y="256.9">Distance maximum entre la gaine et les variateurs : 40mm</text>
<text x="13.2" y="265.9">Fixation de la gaine sur le cadre du conteneur avec :</text>
<text x="326.2" y="267.8">Révision : 01</text>
<text x="351.1" y="269.4">Client :</text>
<text x="13.2" y="270.5">- (9x) Vis H M5x22 autoforeuse INOX (ou similaire).</text>
<text x="13.2" y="275">(Voir positionnement de la gaine sur le cadre du conteneur sur l'implantation en page 1)</text>
<text x="222.2" y="274.8">Dessiné par : A. Lalvée</text>
<text x="296.9" y="274.7">Format : A3</text>
<text x="351.1" y="274.6">Site :</text>
<text x="222.2" y="279.9">Verifié par : N. Guilbaut</text>
<text x="297" y="279.8">Echelle : 1:20</text>
<text x="351.1" y="280.1">Projet : Valorisation du biogaz</text>
<text x="13.2" y="284.1">Voir fixation de la chaise en page 5.</text>
</g>
<text font-size="3.2" x="390.5" y="285.3">Folio :</text>
<g font-size="2.8">
<text x="324.4" y="274.6">Date : 11/10/2021</text>
<text x="222.2" y="285.1">Commentaire :</text>
</g>
<g font-size="1.9">
<text x="352.2" y="284.1">Reproduction interdite sans autorisation</text>
<text x="360.7" y="285.9">(Loi du 17 Mars 1957)</text>
</g>
</svg>
